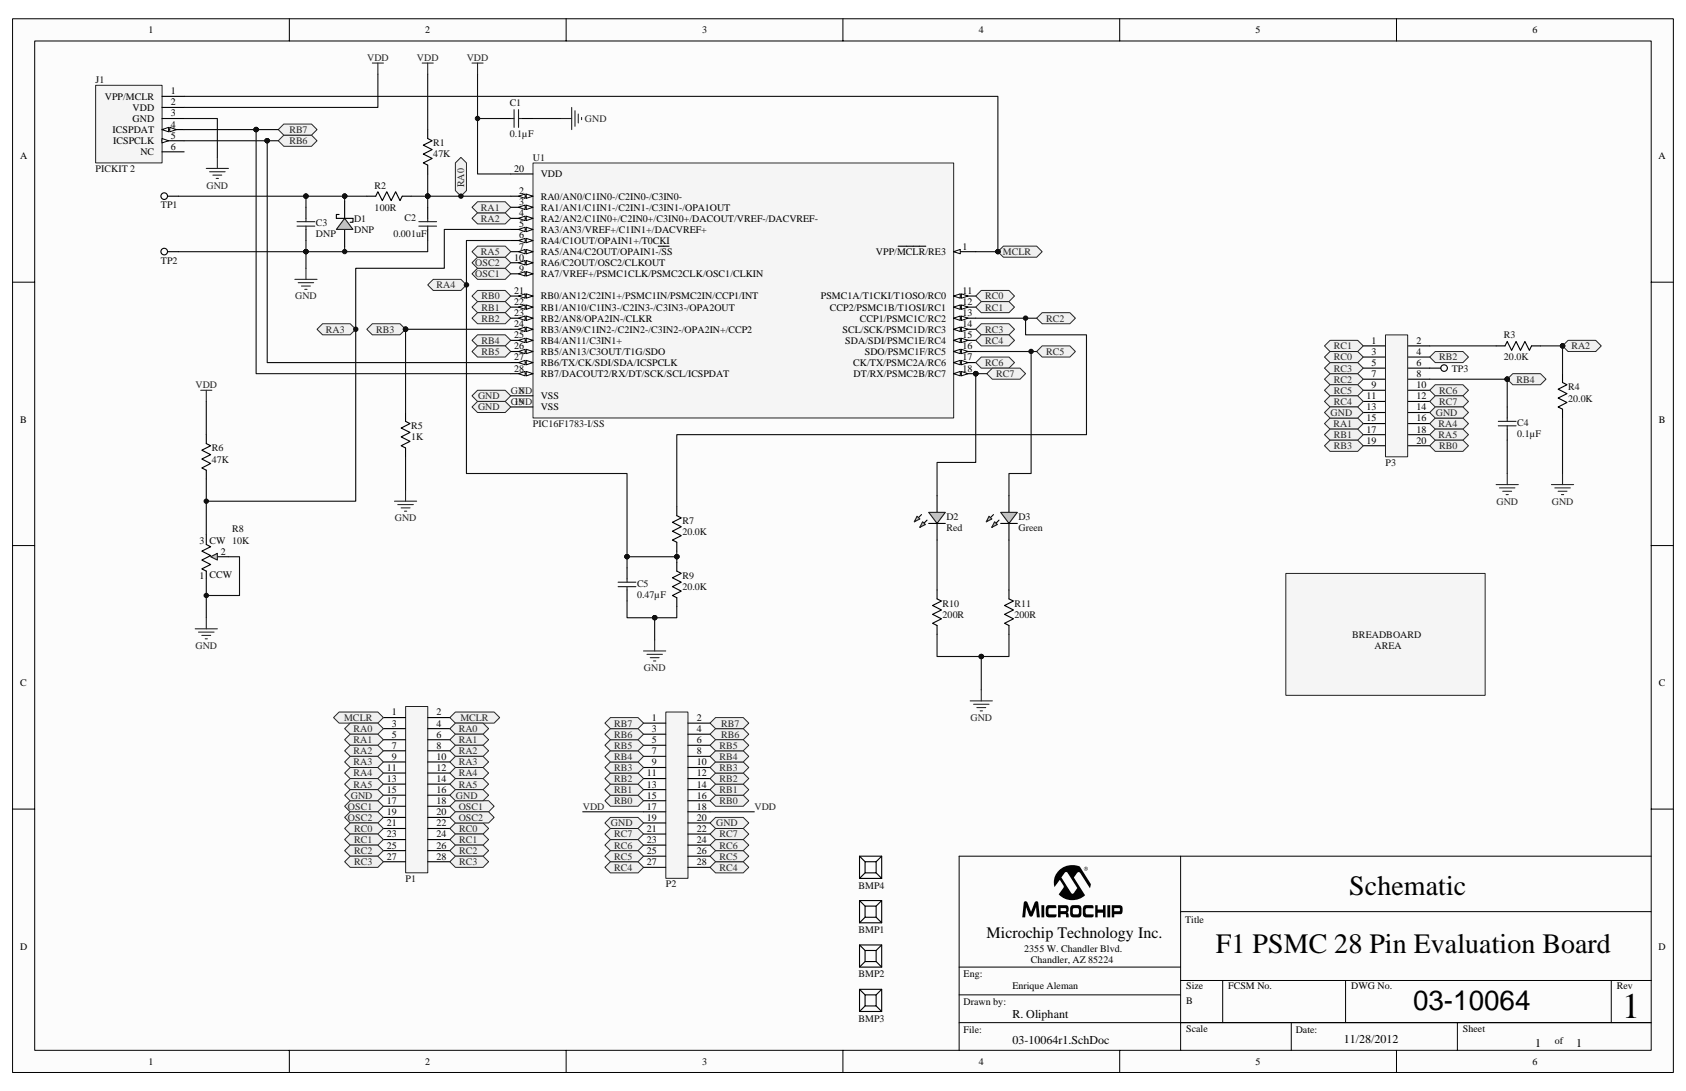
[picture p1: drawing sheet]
<svg xmlns="http://www.w3.org/2000/svg" width="432mm" height="279mm" viewBox="0 0 432 279" stroke-linecap="round" stroke-linejoin="round" font-family="sans-serif">
<path d="M3.2 4.8h425.4v269.9h-425.4z" fill="#fcfcfc"/>
<path d="M3.2 4.8h425.4v269.9h-425.4z" fill="none" stroke="#000" stroke-width=".26"/>
<path d="M8.9 10.5h414v258.5h-414z" fill="#fcfcfc"/>
<g fill="none" stroke="#000" stroke-width=".26">
<path d="M8.9 10.5h414v258.5h-414zM74.1 4.8v5.7M145 4.8v5.7M215.9 4.8v5.7M286.8 4.8v5.7M357.7 4.8v5.7M3.2 72.3h5.7M422.9 72.3h5.6M3.2 139.7h5.7M422.9 139.7h5.6M3.2 207.2h5.7M302.4 219.3v49.7"/>
<path d="M422.9 219.3h-177.3v49.7M422.9 207.2h5.6M302.4 233.5h120.5M245.6 254.8h56.8M245.6 247.7h56.8M302.4 251.1h120.5M313.1 251.1v10.8M344.6 251.1v10.8M412.7 251.1v10.8M74.1 269v5.7M145 269v5.7M215.9 269v5.7"/>
<path d="M286.8 269v5.7M330.7 261.9v7.1M357.7 269v5.7M373.3 261.9v7.1M422.9 261.9h-177.3"/>
</g>
<path d="M277.6 222.5a.5 .5 0 0 1 1 0 .5 .5 0 0 1-1 0zM284.7 231.8h2a1.36 1.36 0 0 1 .6 2.1l-.4 .2h-1.5v.8h-.7zM283.6 231.8h.7v3.1h-.7zM271.2 222.9a5 5 0 0 1 5.3-1l2.9 4.5-.3 1.1-2.5-4-.6-.1-1 1.3 2.9 4.6a4.9 4.9 0 0 1-6.8-.3l1.4-1.9-1.1-1.8-1.3 1.9a4.2 4.2 0 0 1 1.1-4.3zM280.5 231.8h.6v1.1h1.4v-1.1h.6v3.1h-.6v-1.2h-1.4v1.2h-.6zM277.5 232.1l.5-.3h1.3a.6 .6 0 0 1 .7 .1 .6 .6 0 0 1 .1 .7h-1.7a1.01 1.01 0 0 0 0 1.6h1.7v.2l-.1 .4-.3 .1h-1.4a.88 .88 0 0 1-1-1.1v-1.2zM274.4 232l.6-.2 1.6 .1 .3 .7v1.6l-.4 .7h-1.8l-.5-.3-.1-.8a2.22 2.22 0 0 1 .3-1.8zM271 231.8h2.1a1.21 1.21 0 0 1 .2 1.9 1 1 0 0 1 .4 1.2h-.7v-.7l-.2-.1h-1.2v.8h-.6zM268.2 231.9l1.8-.1 .5 .2 .1 .6h-1.7a.99 .99 0 0 0 0 1.6h1.7l-.1 .5-.6 .2a2.11 2.11 0 0 1-1.9-.2l-.2-.9a2.05 2.05 0 0 1 .4-1.9zM266.7 231.8h.7v3.1h-.7zM262.4 230.9a.54 .54 0 0 1 .8 .3l.9 2.3 .8-2.3a.49 .49 0 0 1 .6-.4 .49 .49 0 0 1 .4 .5l.4 3.6h-.7l-.3-2.6-.8 2.1-.4 .3-.5-.3-.8-2.1-.2 2.6h-.8l.4-3.7zM277.7 222.5a.43 .43 0 0 0 .8 0 .43 .43 0 0 0-.8 0zM285.4 232.6v.8h1.2l.2-.2-.1-.6zM272.8 223.4l-1 1.3 2.4 3.8 .3 .4h.3l1.1-1.5-2.5-4zM274.8 232.7v.1a1.05 1.05 0 0 0 .3 1.4h.8a.97 .97 0 0 0 0-1.6zM271.6 232.6v.7l1.4-.1-.1-.6zM277.9 222.2h.4v.6l-.2-.3-.2 .3zM278 222.3v.2l.2-.1z" fill="#000"/>
<path d="M136.5 41.8h107.7v65.2h-107.7z" fill="#f5f5f5"/>
<path d="M136.5 41.7h107.7v65.3h-107.7z" fill="none" stroke="#262626" stroke-width=".26"/>
<path d="M130.8 50.2h5.7" fill="none" stroke="#000" stroke-width=".28"/>
<g fill="#fcfcfc" stroke="#000" stroke-width=".26">
<path d="M134.8 49.7l1.7 .5-1.7 .6z"/>
<path d="M132.8 50.2l1.7-.5v1.1z"/>
</g>
<path d="M130.8 53.1h5.7" fill="none" stroke="#000" stroke-width=".28"/>
<g fill="#fcfcfc" stroke="#000" stroke-width=".26">
<path d="M134.8 52.5l1.7 .6-1.7 .6z"/>
<path d="M132.8 53.1l1.7-.6v1.2z"/>
</g>
<path d="M130.8 55.9h5.7" fill="none" stroke="#000" stroke-width=".28"/>
<g fill="#fcfcfc" stroke="#000" stroke-width=".26">
<path d="M134.8 55.4l1.7 .5-1.7 .6z"/>
<path d="M132.8 55.9l1.7-.5v1.1z"/>
</g>
<path d="M130.8 58.8h5.7" fill="none" stroke="#000" stroke-width=".28"/>
<g fill="#fcfcfc" stroke="#000" stroke-width=".26">
<path d="M134.8 58.2l1.7 .6-1.7 .5z"/>
<path d="M132.8 58.8l1.7-.6v1.1z"/>
</g>
<path d="M130.8 61.6h5.7" fill="none" stroke="#000" stroke-width=".28"/>
<g fill="#fcfcfc" stroke="#000" stroke-width=".26">
<path d="M134.8 61l1.7 .6-1.7 .6z"/>
<path d="M132.8 61.6l1.7-.6v1.2z"/>
</g>
<path d="M130.8 64.5h5.7" fill="none" stroke="#000" stroke-width=".28"/>
<g fill="#fcfcfc" stroke="#000" stroke-width=".26">
<path d="M134.8 63.9l1.7 .6-1.7 .5z"/>
<path d="M132.8 64.5l1.7-.6v1.1z"/>
</g>
<path d="M130.8 75.8h5.7M168.6 63.1h2.8" fill="none" stroke="#000" stroke-width=".28"/>
<g fill="#fcfcfc" stroke="#000" stroke-width=".26">
<path d="M134.8 75.2l1.7 .6-1.7 .6z"/>
<path d="M132.8 75.8l1.7-.6v1.2z"/>
</g>
<path d="M130.8 78.7h5.7" fill="none" stroke="#000" stroke-width=".28"/>
<g fill="#fcfcfc" stroke="#000" stroke-width=".26">
<path d="M134.8 78.1l1.7 .6-1.7 .5z"/>
<path d="M132.8 78.7l1.7-.6v1.1z"/>
</g>
<path d="M130.8 81.5h5.7" fill="none" stroke="#000" stroke-width=".28"/>
<g fill="#fcfcfc" stroke="#000" stroke-width=".26">
<path d="M134.8 80.9l1.7 .6-1.7 .6z"/>
<path d="M132.8 81.5l1.7-.6v1.2z"/>
</g>
<path d="M130.8 84.3h5.7" fill="none" stroke="#000" stroke-width=".28"/>
<g fill="#fcfcfc" stroke="#000" stroke-width=".26">
<path d="M134.8 83.8l1.7 .5-1.7 .6z"/>
<path d="M132.8 84.3l1.7-.5v1.1z"/>
</g>
<path d="M130.8 87.2h5.7" fill="none" stroke="#000" stroke-width=".28"/>
<g fill="#fcfcfc" stroke="#000" stroke-width=".26">
<path d="M134.8 86.6l1.7 .6-1.7 .5z"/>
<path d="M132.8 87.2l1.7-.6v1.1z"/>
</g>
<path d="M130.8 90h5.7" fill="none" stroke="#000" stroke-width=".28"/>
<g fill="#fcfcfc" stroke="#000" stroke-width=".26">
<path d="M134.8 89.5l1.7 .5-1.7 .6z"/>
<path d="M132.8 90l1.7-.5v1.1z"/>
</g>
<path d="M130.8 92.9h5.7" fill="none" stroke="#000" stroke-width=".28"/>
<g fill="#fcfcfc" stroke="#000" stroke-width=".26">
<path d="M134.8 92.3l1.7 .6-1.7 .5z"/>
<path d="M132.8 92.9l1.7-.6v1.1z"/>
</g>
<path d="M130.8 95.7h5.7" fill="none" stroke="#000" stroke-width=".28"/>
<g fill="#fcfcfc" stroke="#000" stroke-width=".26">
<path d="M134.8 95.1l1.7 .6-1.7 .6z"/>
<path d="M132.8 95.7l1.7-.6v1.2z"/>
</g>
<path d="M130.8 44.6h5.7M244.2 75.8h5.7M130.8 101.4h5.7M130.8 104.2h5.7" fill="none" stroke="#000" stroke-width=".28"/>
<g fill="#fcfcfc" stroke="#000" stroke-width=".26">
<path d="M244.2 75.8l1.7-.6v1.2z"/>
<path d="M246.2 75.2l1.7 .6-1.7 .6z"/>
</g>
<path d="M244.2 78.7h5.7" fill="none" stroke="#000" stroke-width=".28"/>
<g fill="#fcfcfc" stroke="#000" stroke-width=".26">
<path d="M244.2 78.7l1.7-.6v1.1z"/>
<path d="M246.2 78.1l1.7 .6-1.7 .5z"/>
</g>
<path d="M244.2 81.5h5.7" fill="none" stroke="#000" stroke-width=".28"/>
<g fill="#fcfcfc" stroke="#000" stroke-width=".26">
<path d="M244.2 81.5l1.7-.6v1.2z"/>
<path d="M246.2 80.9l1.7 .6-1.7 .6z"/>
</g>
<path d="M244.2 84.3h5.7" fill="none" stroke="#000" stroke-width=".28"/>
<g fill="#fcfcfc" stroke="#000" stroke-width=".26">
<path d="M244.2 84.3l1.7-.5v1.1z"/>
<path d="M246.2 83.8l1.7 .5-1.7 .6z"/>
</g>
<path d="M244.2 87.2h5.7" fill="none" stroke="#000" stroke-width=".28"/>
<g fill="#fcfcfc" stroke="#000" stroke-width=".26">
<path d="M244.2 87.2l1.7-.6v1.1z"/>
<path d="M246.2 86.6l1.7 .6-1.7 .5z"/>
</g>
<path d="M244.2 90h5.7" fill="none" stroke="#000" stroke-width=".28"/>
<g fill="#fcfcfc" stroke="#000" stroke-width=".26">
<path d="M244.2 90l1.7-.5v1.1z"/>
<path d="M246.2 89.5l1.7 .5-1.7 .6z"/>
</g>
<path d="M244.2 92.9h5.7" fill="none" stroke="#000" stroke-width=".28"/>
<g fill="#fcfcfc" stroke="#000" stroke-width=".26">
<path d="M244.2 92.9l1.7-.6v1.1z"/>
<path d="M246.2 92.3l1.7 .6-1.7 .5z"/>
</g>
<path d="M244.2 95.7h5.7" fill="none" stroke="#000" stroke-width=".28"/>
<g fill="#fcfcfc" stroke="#000" stroke-width=".26">
<path d="M244.2 95.7l1.7-.6v1.2z"/>
<path d="M246.2 95.1l1.7 .6-1.7 .6z"/>
</g>
<circle cx="249.9" cy="95.7" r=".56" fill="#0e0e0e" stroke="#0e0e0e" stroke-width=".26"/>
<path d="M244.2 64.5h5.7" fill="none" stroke="#000" stroke-width=".28"/>
<path d="M244.2 64.5l1.7-.6v1.1z" fill="#fcfcfc" stroke="#000" stroke-width=".26"/>
<path d="M130.8 67.3h5.7M230 63.1h7.1" fill="none" stroke="#000" stroke-width=".28"/>
<g fill="#fcfcfc" stroke="#000" stroke-width=".26">
<path d="M134.8 66.7l1.7 .6-1.7 .6z"/>
<path d="M132.8 67.3l1.7-.6v1.2z"/>
</g>
<path d="M130.8 70.1h5.7" fill="none" stroke="#000" stroke-width=".28"/>
<g fill="#fcfcfc" stroke="#000" stroke-width=".26">
<path d="M134.8 69.6l1.7 .5-1.7 .6z"/>
<path d="M132.8 70.1l1.7-.5v1.1z"/>
</g>
<circle cx="249.9" cy="95.7" r=".56" fill="#0e0e0e" stroke="#0e0e0e" stroke-width=".26"/>
<path d="M128 30.4h2.8M133.6 30.4h2.9M109.5 53.1v2.8M109.5 58.8v2.8M386 104.2v2.9M386 109.9v2.8M160.6 145.4v2.9M160.6 151.1v2.8" fill="none" stroke="#000" stroke-width=".28"/>
<g fill="none" stroke="#1c1c1c" stroke-width=".28">
<path d="M130.8 30.4h.9M131.7 28.1v4.5M132.8 30.4h.8M132.8 28.1v4.5M107.3 56.8h4.5M107.3 57.9h4.5M109.5 55.9v.9M109.5 57.9v.9M383.7 107.9h4.6M383.7 109.1h4.6M386 107.1v.8M386 109.1v.8"/>
<path d="M158.3 149.1h4.6M158.3 150.2h4.6M160.6 148.3v.8M160.6 150.2v.9"/>
</g>
<g fill="none" stroke="#262626" stroke-width=".28">
<path d="M143.6 30.4h2.8M146.4 27.5v5.7M147.3 28.4v3.9M148.1 29.2v2.3M148.9 30.1v.5M52.8 43.1h5.7M53.7 44h4M54.5 44.9h2.3M55.4 45.7h.5M55.7 40.3v2.8M75.5 71.5h5.7M76.4 72.4h3.9"/>
<path d="M77.2 73.3h2.3M78.1 74.1h.5M78.4 68.7v2.8M383.2 124.1h5.7M384 124.9h4M384.9 125.8h2.2M385.7 126.7h.6M386 121.3v2.8M397.3 124.1h5.7M398.2 124.9h4M399.1 125.8h2.2M399.9 126.7h.6"/>
<path d="M400.2 121.3v2.8"/>
</g>
<path d="M24.5 21.9h17v19.8h-17z" fill="#f5f5f5"/>
<path d="M24.5 21.8h17v19.9h-17z" fill="none" stroke="#262626" stroke-width=".26"/>
<path d="M41.5 24.7h5.7M41.5 27.5h5.7M41.5 30.4h5.7M41.5 33.2h5.7" fill="none" stroke="#000" stroke-width=".28"/>
<g fill="#fcfcfc" stroke="#000" stroke-width=".26">
<path d="M41.5 33.2l1.7-.6v1.2z"/>
<path d="M43.5 32.6l1.7 .6-1.7 .6z"/>
</g>
<path d="M41.5 36h5.7" fill="none" stroke="#000" stroke-width=".28"/>
<path d="M41.5 35.5l1.7 .5-1.7 .6z" fill="#fcfcfc" stroke="#000" stroke-width=".26"/>
<path d="M41.5 38.9h5.7M240 126.9v4.3M240 134v4.3" fill="none" stroke="#000" stroke-width=".28"/>
<path d="M237.8 131.2h4.3l-2.1 2.8z" fill="#c0c0c0" stroke="#1c1c1c" stroke-width=".28"/>
<path d="M236 131.8l-1.8 1.8M237.4 133.2l-1.8 1.8M237.8 134h4.3" fill="none" stroke="#000" stroke-width=".28"/>
<g fill="#c0c0c0" stroke="#1c1c1c" stroke-width=".28">
<path d="M236.3 133.6l.7 .7-1.4 .7z"/>
<path d="M234.9 132.2l.7 .7-1.4 .7z"/>
</g>
<path d="M258.4 126.9v4.3M258.4 134v4.3" fill="none" stroke="#000" stroke-width=".28"/>
<path d="M256.3 131.2h4.2l-2.1 2.8z" fill="#c0c0c0" stroke="#1c1c1c" stroke-width=".28"/>
<path d="M254.4 131.8l-1.8 1.8M255.9 133.2l-1.9 1.8M256.3 134h4.2" fill="none" stroke="#000" stroke-width=".28"/>
<g fill="#c0c0c0" stroke="#1c1c1c" stroke-width=".28">
<path d="M254.7 133.6l.7 .7-1.4 .7z"/>
<path d="M253.3 132.2l.7 .7-1.4 .7z"/>
</g>
<path d="M93.9 50.2h2.3l.6-1.1 1.1 2.3 1.2-2.3 1.1 2.3 1.1-2.3 1.1 2.3 .6-1.2h2.3M383.2 88.6h2.2l.6-1.1 1.1 2.2 1.2-2.2 1.1 2.2 1.1-2.2 1.2 2.2 .5-1.1h2.3M400.2 95.7v2.3l1.1 .5-2.2 1.2 2.2 1.1-2.2 1.1 2.2 1.2-2.2 1.1 1.1 .6v2.3M103.9 105.6v2.3l1.1 .6-2.3 1.1 2.3 1.1-2.3 1.2 2.3 1.1-2.3 1.2 1.2 .5v2.3M52.8 136.9v2.5l1.2 .6-2.3 1.1 2.3 1.2-2.3 1.1 2.3 1.2-2.3 1.1 1.1 .6v2M173.3 129.8v2.3l1.2 .5-2.3 1.2 2.3 1.1-2.3 1.1 2.3 1.2-2.3 1.1 1.1 .6v2.2M54.3 142.6h4.2M173.3 144v2.3l1.2 .5-2.3 1.2 2.3 1.1-2.3 1.1 2.3 1.2-2.3 1.1 1.1 .6v2.3M240 151.1v2.3l1.1 .5-2.3 1.2 2.3 1.1-2.3 1.1 2.3 1.2-2.3 1.1 1.2 .6v2.3M258.4 151.1v2.3l1.1 .5-2.2 1.2 2.2 1.1-2.2 1.1 2.2 1.2-2.2 1.1 1.1 .6v2.3" fill="none" stroke="#000" stroke-width=".28"/>
<path d="M54 142.6l1.7-.9v1.7z" fill="#c0c0c0" stroke="#1c1c1c" stroke-width=".28"/>
<path d="M109.5 33.2v2.3l1.2 .5-2.3 1.2 2.3 1.1-2.3 1.2 2.3 1.1-2.3 1.1 1.1 .6v2.3M52.8 111.3v2.3l1.2 .6-2.3 1.1 2.3 1.1-2.3 1.2 2.3 1.1-2.3 1.1 1.1 .6v2.3" fill="none" stroke="#000" stroke-width=".28"/>
<path d="M103.9 181h5.7v42.5h-5.7z" fill="#f5f5f5"/>
<path d="M103.9 180.9h5.7v42.6h-5.7z" fill="none" stroke="#262626" stroke-width=".26"/>
<g fill="none" stroke="#000" stroke-width=".28">
<path d="M98.2 183.8h5.7M98.2 186.6h5.7M98.2 189.4h5.7M98.2 192.3h5.7M98.2 195.1h5.7M98.2 198h5.7M109.5 183.8h5.7M109.5 186.6h5.7M109.5 189.4h5.7M109.5 192.3h5.7M109.5 195.1h5.7M109.5 198h5.7"/>
<path d="M98.2 200.8h5.7M98.2 203.6h5.7M98.2 206.5h5.7M98.2 209.3h5.7M98.2 212.2h5.7M98.2 215h5.7M98.2 217.8h5.7M109.5 200.8h5.7M109.5 203.6h5.7M109.5 206.5h5.7M109.5 209.3h5.7M109.5 212.2h5.7"/>
<path d="M109.5 215h5.7M109.5 217.8h5.7M98.2 220.7h5.7M109.5 220.7h5.7"/>
</g>
<path d="M170.5 182.4h5.7v42.5h-5.7z" fill="#f5f5f5"/>
<path d="M170.5 182.4h5.7v42.5h-5.7z" fill="none" stroke="#262626" stroke-width=".26"/>
<g fill="none" stroke="#000" stroke-width=".28">
<path d="M349.1 88.6h5.7M349.1 91.4h5.7M349.1 94.3h5.7M349.1 97.1h5.7M349.1 99.9h5.7M360.5 88.6h5.7M360.5 91.4h5.7M360.5 94.3h5.7M360.5 97.1h5.7M360.5 99.9h5.7M349.1 102.8h5.7M349.1 105.6h5.7"/>
<path d="M349.1 108.5h5.7M349.1 111.3h5.7M349.1 114.2h5.7M360.5 102.8h5.7M360.5 105.6h5.7M360.5 108.5h5.7M360.5 111.3h5.7M360.5 114.2h5.7M164.8 185.2h5.7M164.8 188h5.7M164.8 190.9h5.7M164.8 193.7h5.7"/>
<path d="M164.8 196.6h5.7M164.8 199.4h5.7M176.2 185.2h5.6M176.2 188h5.6M176.2 190.9h5.6M176.2 193.7h5.6M176.2 196.6h5.6M176.2 199.4h5.6M164.8 202.2h5.7M164.8 205.1h5.7M164.8 207.9h5.7M164.8 210.8h5.7"/>
<path d="M164.8 213.6h5.7M164.8 216.4h5.7M164.8 219.3h5.7M176.2 202.2h5.6M176.2 205.1h5.6M176.2 207.9h5.6M176.2 210.8h5.6M176.2 213.6h5.6M176.2 216.4h5.6M176.2 219.3h5.6M164.8 222.1h5.7M176.2 222.1h5.6"/>
</g>
<path d="M95.4 16.2h2.8M96.8 16.2v2.8M108.1 16.2h2.9M109.5 16.2v2.8M120.9 16.2h2.8M122.3 16.2v2.8M51.4 99.9h2.9M52.8 99.9v2.9" fill="none" stroke="#262626" stroke-width=".28"/>
<path d="M354.9 85.8h5.6v31.2h-5.6z" fill="#f5f5f5"/>
<path d="M354.8 85.8h5.7v31.2h-5.7z" fill="none" stroke="#262626" stroke-width=".26"/>
<path d="M255.6 64.5l1.4-1.5h8.5l1.4 1.5-1.4 1.4h-8.5z" fill-rule="evenodd" fill="#f0f0f0" stroke="#262626" stroke-width=".26"/>
<circle cx="255.6" cy="64.4" r=".56" fill="#0e0e0e" stroke="#0e0e0e" stroke-width=".26"/>
<path d="M96.8 19v8.5h-49.6M47.2 24.7h208.4v39.8h-5.7" fill="none" stroke="#0e0e0e" stroke-width=".28"/>
<g fill="#f0f0f0" stroke="#262626" stroke-width=".26">
<path d="M72.7 34.6h7.1l1.4 1.4-1.4 1.5h-7.1l-1.4-1.5z" fill-rule="evenodd"/>
<path d="M71.3 33.2l1.4-1.4h7.1l1.4 1.4-1.4 1.4h-7.1z" fill-rule="evenodd"/>
</g>
<path d="M47.2 36h24.1M47.2 33.2h24.1M65.6 33.2v62.5h65.2M68.4 36v56.9h62.4" fill="none" stroke="#0e0e0e" stroke-width=".28"/>
<g fill="#0e0e0e" stroke="#0e0e0e" stroke-width=".26">
<circle cx="65.6" cy="33.2" r=".57"/>
<circle cx="68.4" cy="36" r=".55"/>
</g>
<g fill="#f0f0f0" stroke="#262626" stroke-width=".26">
<path d="M183.3 186.6h7.1l1.4 1.4-1.4 1.4h-7.1l-1.5-1.4z" fill-rule="evenodd"/>
<path d="M181.8 185.2l1.5-1.4h7.1l1.4 1.4-1.4 1.4h-7.1z" fill-rule="evenodd"/>
<path d="M339.2 97.1l1.4-1.4h7.1l1.4 1.4-1.4 1.4h-7.1z" fill-rule="evenodd"/>
<path d="M339.2 94.3l1.4-1.4h7.1l1.4 1.4-1.4 1.4h-7.1z" fill-rule="evenodd"/>
<path d="M339.2 91.4l1.4-1.4h7.1l1.4 1.4-1.4 1.5h-7.1z" fill-rule="evenodd"/>
<path d="M340.6 87.2h7.1l1.4 1.4-1.4 1.4h-7.1l-1.4-1.4z" fill-rule="evenodd"/>
<path d="M339.2 99.9l1.4-1.4h7.1l1.4 1.4-1.4 1.5h-7.1z" fill-rule="evenodd"/>
<path d="M340.6 101.4h7.1l1.4 1.4-1.4 1.4h-7.1l-1.4-1.4z" fill-rule="evenodd"/>
<path d="M366.2 99.9l1.4-1.4h7.1l1.4 1.4-1.4 1.5h-7.1z" fill-rule="evenodd"/>
<path d="M367.6 101.4h7.1l1.4 1.4-1.4 1.4h-7.1l-1.4-1.4z" fill-rule="evenodd"/>
<path d="M339.2 108.5l1.4-1.4h7.1l1.4 1.4-1.4 1.4h-7.1z" fill-rule="evenodd"/>
<path d="M366.2 108.5l1.4-1.4h7.1l1.4 1.4-1.4 1.4h-7.1z" fill-rule="evenodd"/>
<path d="M366.2 111.3l1.4-1.4h7.1l1.4 1.4-1.4 1.4h-7.1z" fill-rule="evenodd"/>
<path d="M339.2 111.3l1.4-1.4h7.1l1.4 1.4-1.4 1.4h-7.1z" fill-rule="evenodd"/>
<path d="M340.6 112.7h7.1l1.4 1.5-1.4 1.4h-7.1l-1.4-1.4z" fill-rule="evenodd"/>
<path d="M367.6 112.7h7.1l1.4 1.5-1.4 1.4h-7.1l-1.4-1.4z" fill-rule="evenodd"/>
<path d="M366.2 91.4l1.4-1.4h7.1l1.4 1.4-1.4 1.5h-7.1z" fill-rule="evenodd"/>
</g>
<path d="M366.2 88.6h17M386 112.7v8.6M400.2 107.1v14.2" fill="none" stroke="#0e0e0e" stroke-width=".28"/>
<g fill="#f0f0f0" stroke="#262626" stroke-width=".26">
<path d="M85.4 183.8l1.4-1.4h10l1.4 1.4-1.4 1.4h-10z" fill-rule="evenodd"/>
<path d="M88.3 186.6l1.4-1.4h7.1l1.4 1.4-1.4 1.4h-7.1z" fill-rule="evenodd"/>
<path d="M89.7 188h7.1l1.4 1.4-1.4 1.5h-7.1l-1.4-1.5z" fill-rule="evenodd"/>
<path d="M88.3 192.3l1.4-1.4h7.1l1.4 1.4-1.4 1.4h-7.1z" fill-rule="evenodd"/>
<path d="M89.7 193.7h7.1l1.4 1.4-1.4 1.5h-7.1l-1.4-1.5z" fill-rule="evenodd"/>
<path d="M88.3 198l1.4-1.4h7.1l1.4 1.4-1.4 1.4h-7.1z" fill-rule="evenodd"/>
<path d="M88.3 200.8l1.4-1.4h7.1l1.4 1.4-1.4 1.4h-7.1z" fill-rule="evenodd"/>
<path d="M115.2 183.8l1.4-1.4h10l1.4 1.4-1.4 1.4h-10z" fill-rule="evenodd"/>
<path d="M115.2 186.6l1.4-1.4h7.1l1.4 1.4-1.4 1.4h-7.1z" fill-rule="evenodd"/>
<path d="M116.6 188h7.1l1.4 1.4-1.4 1.5h-7.1l-1.4-1.5z" fill-rule="evenodd"/>
<path d="M115.2 192.3l1.4-1.4h7.1l1.4 1.4-1.4 1.4h-7.1z" fill-rule="evenodd"/>
<path d="M116.6 193.7h7.1l1.4 1.4-1.4 1.5h-7.1l-1.4-1.5z" fill-rule="evenodd"/>
<path d="M115.2 198l1.4-1.4h7.1l1.4 1.4-1.4 1.4h-7.1z" fill-rule="evenodd"/>
<path d="M115.2 200.8l1.4-1.4h7.1l1.4 1.4-1.4 1.4h-7.1z" fill-rule="evenodd"/>
<path d="M88.3 206.5l1.4-1.4h7.1l1.4 1.4-1.4 1.4h-7.1z" fill-rule="evenodd"/>
<path d="M89.7 207.9h7.1l1.4 1.4-1.4 1.5h-7.1l-1.4-1.5z" fill-rule="evenodd"/>
<path d="M88.3 212.2l1.4-1.4h7.1l1.4 1.4-1.4 1.4h-7.1z" fill-rule="evenodd"/>
<path d="M89.7 213.6h7.1l1.4 1.4-1.4 1.4h-7.1l-1.4-1.4z" fill-rule="evenodd"/>
<path d="M88.3 217.8l1.4-1.4h7.1l1.4 1.4-1.4 1.5h-7.1z" fill-rule="evenodd"/>
<path d="M89.7 219.3h7.1l1.4 1.4-1.4 1.4h-7.1l-1.4-1.4z" fill-rule="evenodd"/>
<path d="M156.3 220.7h7.1l1.4 1.4-1.4 1.4h-7.1l-1.4-1.4z" fill-rule="evenodd"/>
<path d="M156.3 217.8h7.1l1.4 1.5-1.4 1.4h-7.1l-1.4-1.4z" fill-rule="evenodd"/>
<path d="M154.9 216.4l1.4-1.4h7.1l1.4 1.4-1.4 1.4h-7.1z" fill-rule="evenodd"/>
<path d="M156.3 212.2h7.1l1.4 1.4-1.4 1.4h-7.1l-1.4-1.4z" fill-rule="evenodd"/>
<path d="M156.3 203.6h7.1l1.4 1.5-1.4 1.4h-7.1l-1.4-1.4z" fill-rule="evenodd"/>
<path d="M154.9 202.2l1.4-1.4h7.1l1.4 1.4-1.4 1.4h-7.1z" fill-rule="evenodd"/>
<path d="M156.3 198h7.1l1.4 1.4-1.4 1.4h-7.1l-1.4-1.4z" fill-rule="evenodd"/>
<path d="M154.9 196.6l1.4-1.5h7.1l1.4 1.5-1.4 1.4h-7.1z" fill-rule="evenodd"/>
<path d="M156.3 192.3h7.1l1.4 1.4-1.4 1.4h-7.1l-1.4-1.4z" fill-rule="evenodd"/>
<path d="M156.3 189.4h7.1l1.4 1.5-1.4 1.4h-7.1l-1.4-1.4z" fill-rule="evenodd"/>
<path d="M156.3 186.6h7.1l1.4 1.4-1.4 1.4h-7.1l-1.4-1.4z" fill-rule="evenodd"/>
<path d="M154.9 185.2l1.4-1.4h7.1l1.4 1.4-1.4 1.4h-7.1z" fill-rule="evenodd"/>
<path d="M115.2 212.2l1.4-1.4h7.1l1.4 1.4-1.4 1.4h-7.1z" fill-rule="evenodd"/>
<path d="M116.6 213.6h7.1l1.4 1.4-1.4 1.4h-7.1l-1.4-1.4z" fill-rule="evenodd"/>
<path d="M115.2 217.8l1.4-1.4h7.1l1.4 1.4-1.4 1.5h-7.1z" fill-rule="evenodd"/>
<path d="M116.6 219.3h7.1l1.4 1.4-1.4 1.4h-7.1l-1.4-1.4z" fill-rule="evenodd"/>
<path d="M115.2 206.5l1.4-1.4h8.5l1.5 1.4-1.5 1.4h-8.5z" fill-rule="evenodd"/>
<path d="M116.6 207.9h8.5l1.5 1.4-1.5 1.5h-8.5l-1.4-1.5z" fill-rule="evenodd"/>
<path d="M183.3 220.7h7.1l1.4 1.4-1.4 1.4h-7.1l-1.5-1.4z" fill-rule="evenodd"/>
<path d="M183.3 217.8h7.1l1.4 1.5-1.4 1.4h-7.1l-1.5-1.4z" fill-rule="evenodd"/>
<path d="M181.8 216.4l1.5-1.4h7.1l1.4 1.4-1.4 1.4h-7.1z" fill-rule="evenodd"/>
<path d="M183.3 212.2h7.1l1.4 1.4-1.4 1.4h-7.1l-1.5-1.4z" fill-rule="evenodd"/>
<path d="M183.3 203.6h7.1l1.4 1.5-1.4 1.4h-7.1l-1.5-1.4z" fill-rule="evenodd"/>
<path d="M181.8 202.2l1.5-1.4h7.1l1.4 1.4-1.4 1.4h-7.1z" fill-rule="evenodd"/>
<path d="M183.3 198h7.1l1.4 1.4-1.4 1.4h-7.1l-1.5-1.4z" fill-rule="evenodd"/>
<path d="M181.8 196.6l1.5-1.5h7.1l1.4 1.5-1.4 1.4h-7.1z" fill-rule="evenodd"/>
<path d="M183.3 192.3h7.1l1.4 1.4-1.4 1.4h-7.1l-1.5-1.4z" fill-rule="evenodd"/>
<path d="M183.3 189.4h7.1l1.4 1.5-1.4 1.4h-7.1l-1.5-1.4z" fill-rule="evenodd"/>
</g>
<path d="M78.4 53.1v2.8M78.4 58.8v2.8" fill="none" stroke="#000" stroke-width=".28"/>
<path d="M76.1 56.8h4.5M76.1 57.9h4.5M78.4 55.9v.9M78.4 57.9v.9" fill="none" stroke="#1c1c1c" stroke-width=".28"/>
<circle cx="42.1" cy="50.2" r=".85" fill="#fefefe" stroke="#000" stroke-width=".28"/>
<path d="M42.9 50.2h2.8" fill="none" stroke="#000" stroke-width=".28"/>
<circle cx="42.1" cy="64.4" r=".85" fill="#fefefe" stroke="#000" stroke-width=".28"/>
<path d="M42.9 64.5h2.8" fill="none" stroke="#000" stroke-width=".28"/>
<path d="M401.6 87.2h7.1l1.4 1.4-1.4 1.4h-7.1l-1.4-1.4z" fill-rule="evenodd" fill="#f0f0f0" stroke="#262626" stroke-width=".26"/>
<circle cx="400.2" cy="88.6" r=".56" fill="#0e0e0e" stroke="#0e0e0e" stroke-width=".26"/>
<path d="M386 97.1l1.4-1.4h7.1l1.4 1.4-1.4 1.4h-7.1z" fill-rule="evenodd" fill="#f0f0f0" stroke="#262626" stroke-width=".26"/>
<circle cx="386" cy="97.1" r=".56" fill="#0e0e0e" stroke="#0e0e0e" stroke-width=".26"/>
<g fill="#f0f0f0" stroke="#262626" stroke-width=".26">
<path d="M120.9 55.9l1.4-1.4h7.1l1.4 1.4-1.4 1.4h-7.1z" fill-rule="evenodd"/>
<path d="M122.3 74.4h7.1l1.4 1.4-1.4 1.4h-7.1l-1.4-1.4z" fill-rule="evenodd"/>
<path d="M120.9 78.7l1.4-1.5h7.1l1.4 1.5-1.4 1.4h-7.1z" fill-rule="evenodd"/>
<path d="M120.9 81.5l1.4-1.4h7.1l1.4 1.4-1.4 1.4h-7.1z" fill-rule="evenodd"/>
<path d="M118 40.3l1.5 1.4v7.1l-1.5 1.4-1.4-1.4v-7.1z" fill-rule="evenodd"/>
</g>
<circle cx="118.1" cy="50.2" r=".56" fill="#0e0e0e" stroke="#0e0e0e" stroke-width=".26"/>
<g fill="#f0f0f0" stroke="#262626" stroke-width=".26">
<path d="M120.9 53.1l1.4-1.4h7.1l1.4 1.4-1.4 1.4h-7.1z" fill-rule="evenodd"/>
<path d="M120.9 70.1l1.4-1.4h7.1l1.4 1.4-1.4 1.4h-7.1z" fill-rule="evenodd"/>
<path d="M120.9 67.3l1.4-1.4h7.1l1.4 1.4-1.4 1.4h-7.1z" fill-rule="evenodd"/>
<path d="M251.3 74.4h7.1l1.4 1.4-1.4 1.4h-7.1l-1.4-1.4z" fill-rule="evenodd"/>
<path d="M249.9 78.7l1.4-1.5h7.1l1.4 1.5-1.4 1.4h-7.1z" fill-rule="evenodd"/>
<path d="M265.5 81.5l1.4-1.4h7.1l1.4 1.4-1.4 1.4h-7.1z" fill-rule="evenodd"/>
<path d="M251.3 82.9h7.1l1.4 1.4-1.4 1.4h-7.1l-1.4-1.4z" fill-rule="evenodd"/>
<path d="M249.9 87.2l1.4-1.5h7.1l1.4 1.5-1.4 1.4h-7.1z" fill-rule="evenodd"/>
<path d="M122.3 99.9h7.1l1.4 1.5-1.4 1.4h-7.1l-1.4-1.4z" fill-rule="evenodd"/>
<path d="M120.9 104.2l1.4-1.4h7.1l1.4 1.4-1.4 1.4h-7.1z" fill-rule="evenodd"/>
</g>
<path d="M249.9 81.5h15.6" fill="none" stroke="#0e0e0e" stroke-width=".28"/>
<path d="M249.9 92.9l1.4-1.5h7.1l1.4 1.5-1.4 1.4h-7.1z" fill-rule="evenodd" fill="#f0f0f0" stroke="#262626" stroke-width=".26"/>
<path d="M109.5 19v14.2M122.3 19v25.6h8.5M47.2 30.4h8.5v9.9M122.3 30.4h5.7M136.5 30.4h7.1M45.7 50.2h32.7M105.3 50.2h25.5M109.5 44.6v8.5M78.4 61.6v7.1M88.3 63v1.5M109.5 61.6v2.9h-63.8" fill="none" stroke="#0e0e0e" stroke-width=".28"/>
<g fill="#0e0e0e" stroke="#0e0e0e" stroke-width=".26">
<circle cx="88.3" cy="64.4" r=".56"/>
<circle cx="78.4" cy="64.4" r=".55"/>
<circle cx="78.4" cy="50.2" r=".55"/>
<circle cx="109.5" cy="50.2" r=".56"/>
<circle cx="122.3" cy="30.3" r=".57"/>
</g>
<path d="M88.3 51.7v4.2M88.3 58.8v4.2" fill="none" stroke="#000" stroke-width=".28"/>
<path d="M88.3 55.9l2.1 2.9h-4.3z" fill="#c0c0c0" stroke="#1c1c1c" stroke-width=".28"/>
<path d="M86.8 54.9h-.7v1h4.3v1h-.7" fill="none" stroke="#000" stroke-width=".28"/>
<path d="M93.9 50.2h-5.6v1.5M240 138.3v12.8M240 162.5v5.6h11.3M251.3 168.1v8.6M258.4 162.5v5.6h-7.1" fill="none" stroke="#0e0e0e" stroke-width=".28"/>
<g fill="#0e0e0e" stroke="#0e0e0e" stroke-width=".26">
<circle cx="88.3" cy="50.2" r=".56"/>
<circle cx="251.3" cy="168.1" r=".56"/>
</g>
<g fill="#f0f0f0" stroke="#262626" stroke-width=".26">
<path d="M252.7 95.7l1.4-1.4h7.1l1.5 1.4-1.5 1.4h-7.1z" fill-rule="evenodd"/>
<path d="M266.9 88.6h7.1l1.4 1.4-1.4 1.4h-7.1l-1.4-1.4z" fill-rule="evenodd"/>
</g>
<path d="M52.8 158.2v2.8M50 161h5.7M50.8 161.9h4M51.7 162.7h2.3M52.6 163.6h.5M164.8 166.7h5.7M165.7 167.6h4M166.5 168.4h2.3M167.4 169.3h.6M167.7 163.9v2.8" fill="none" stroke="#262626" stroke-width=".28"/>
<path d="M130.8 61.6h-11.3v59.7h41.1v21.3M262.7 81.5v4.2h15.6v25.6h-105v18.5M52.8 102.8v8.5M52.8 122.7v14.2M52.8 148.3v9.9M58.5 142.6h2.8v9.9h-8.5M160.6 142.6h12.7M160.6 153.9v4.3h7.1M160.6 142.6v2.8M173.3 141.1v2.9" fill="none" stroke="#0e0e0e" stroke-width=".28"/>
<g fill="#0e0e0e" stroke="#0e0e0e" stroke-width=".26">
<circle cx="52.8" cy="152.5" r=".57"/>
<circle cx="167.7" cy="158.2" r=".56"/>
<circle cx="173.3" cy="142.6" r=".56"/>
<circle cx="160.6" cy="142.6" r=".56"/>
<circle cx="262.7" cy="81.5" r=".56"/>
</g>
<path d="M109.5 73l1.5-1.5h7l1.5 1.5-1.5 1.4h-7z" fill-rule="evenodd" fill="#f0f0f0" stroke="#262626" stroke-width=".26"/>
<g fill="#0e0e0e" stroke="#0e0e0e" stroke-width=".26">
<circle cx="119.5" cy="73" r=".57"/>
<circle cx="52.8" cy="128.4" r=".56"/>
</g>
<path d="M130.8 58.8h-17v9.9h-22.7v59.7h-38.3" fill="none" stroke="#0e0e0e" stroke-width=".28"/>
<path d="M81.2 84.3l1.4-1.4h7.1l1.4 1.4-1.4 1.4h-7.1z" fill-rule="evenodd" fill="#f0f0f0" stroke="#262626" stroke-width=".26"/>
<circle cx="91.1" cy="84.3" r=".56" fill="#0e0e0e" stroke="#0e0e0e" stroke-width=".26"/>
<path d="M101 128.4h5.7M101.9 129.2h4M102.7 130.1h2.3M103.6 130.9h.6M103.9 125.5v2.9" fill="none" stroke="#262626" stroke-width=".28"/>
<path d="M103.9 117v8.5" fill="none" stroke="#0e0e0e" stroke-width=".28"/>
<path d="M93.9 84.3l1.5-1.4h7l1.5 1.4-1.5 1.4h-7z" fill-rule="evenodd" fill="#f0f0f0" stroke="#262626" stroke-width=".26"/>
<circle cx="103.9" cy="84.3" r=".57" fill="#0e0e0e" stroke="#0e0e0e" stroke-width=".26"/>
<g fill="#f0f0f0" stroke="#262626" stroke-width=".26">
<path d="M120.9 87.2l1.4-1.5h7.1l1.4 1.5-1.4 1.4h-7.1z" fill-rule="evenodd"/>
<path d="M122.3 88.6h7.1l1.4 1.4-1.4 1.4h-7.1l-1.4-1.4z" fill-rule="evenodd"/>
</g>
<circle cx="369.9" cy="94.3" r=".84" fill="#fefefe" stroke="#000" stroke-width=".28"/>
<path d="M366.2 94.3h2.8" fill="none" stroke="#000" stroke-width=".28"/>
<path d="M329.3 146.9h51.1v31.2h-51.1z" fill="#f5f5f5"/>
<path d="M329.3 146.9h51.1v31.2h-51.1z" fill="none" stroke="#262626" stroke-width=".26"/>
<path d="M88.3 50.2h-9.9v2.9M130.8 84.3h-26.9v21.3M249.9 95.7h2.8M249.9 90h15.6M366.2 97.1h19.8v7.1M394.5 88.6h5.7v7.1M173.3 155.4v2.8h-5.6v5.7" fill="none" stroke="#0e0e0e" stroke-width=".28"/>
<g fill="#0e0e0e" stroke="#0e0e0e" stroke-width=".26">
<circle cx="400.2" cy="88.6" r=".56"/>
<circle cx="386" cy="97.1" r=".56"/>
<circle cx="78.4" cy="50.2" r=".55"/>
<circle cx="88.3" cy="50.2" r=".56"/>
<circle cx="249.9" cy="95.7" r=".56"/>
<circle cx="167.7" cy="158.2" r=".56"/>
<circle cx="103.9" cy="84.3" r=".57"/>
</g>
<path d="M120.9 64.5l1.4-1.5h7.1l1.4 1.5-1.4 1.4h-7.1z" fill-rule="evenodd" fill="#f0f0f0" stroke="#262626" stroke-width=".26"/>
<path d="M248.5 179.5h5.6M251.3 176.7v2.8M249.3 180.4h4M250.2 181.2h2.3M251 182.1h.6" fill="none" stroke="#262626" stroke-width=".28"/>
<path d="M249.9 95.7v22.7h-9.9v8.5M264.1 90v31.3h-5.7v5.6M258.4 138.3v12.8" fill="none" stroke="#0e0e0e" stroke-width=".28"/>
<g fill="#0e0e0e" stroke="#0e0e0e" stroke-width=".26">
<circle cx="249.9" cy="95.7" r=".56"/>
<circle cx="264.1" cy="90" r=".56"/>
</g>
<g fill="#f0f0f0" stroke="#262626" stroke-width=".26">
<path d="M181.8 210.8l1.5-1.5h7.1l1.4 1.5-1.4 1.4h-7.1z" fill-rule="evenodd"/>
<path d="M154.9 210.8l1.4-1.5h7.1l1.4 1.5-1.4 1.4h-7.1z" fill-rule="evenodd"/>
<path d="M116.6 202.2h7.1l1.4 1.4-1.4 1.5h-7.1l-1.4-1.5z" fill-rule="evenodd"/>
<path d="M89.7 202.2h7.1l1.4 1.4-1.4 1.5h-7.1l-1.4-1.5z" fill-rule="evenodd"/>
<path d="M339.2 105.6l1.4-1.4h7.1l1.4 1.4-1.4 1.5h-7.1z" fill-rule="evenodd"/>
<path d="M366.2 105.6l1.4-1.4h7.1l1.4 1.4-1.4 1.5h-7.1z" fill-rule="evenodd"/>
</g>
<path d="M149.2 207.9h15.6M181.8 207.9h11.4" fill="none" stroke="#0e0e0e" stroke-width=".28"/>
<g fill="none" stroke="#000" stroke-width=".28">
<path d="M220.1 219.3h5.7v5.7h-5.7zM220.1 219.3l1.5 1.4M225.8 219.3l-1.4 1.4M220.1 230.6h5.7v5.7h-5.7zM220.1 230.6l1.5 1.5M221.6 232.1h2.8v2.8h-2.8zM221.6 220.7h2.8v2.8h-2.8zM221.6 234.9l-1.5 1.4M221.6 223.5l-1.5 1.5M224.4 234.9l1.4 1.4M224.4 223.5l1.4 1.5M225.8 230.6l-1.4 1.5"/>
<path d="M220.1 242h5.7v5.7h-5.7zM220.1 253.4h5.7v5.6h-5.7zM220.1 242l1.5 1.4M220.1 253.4l1.5 1.4M221.6 243.4h2.8v2.9h-2.8zM221.6 254.8h2.8v2.8h-2.8zM221.6 246.3l-1.5 1.4M221.6 257.6l-1.5 1.4M224.4 246.3l1.4 1.4M224.4 257.6l1.4 1.4M225.8 242l-1.4 1.4M225.8 253.4l-1.4 1.4"/>
</g>
<text font-size="9.2" x="415.5" y="260.8">1</text>
<g font-size="7.2">
<text x="345.6" y="229.1">Schematic</text>
<text x="311.4" y="244.2">F1 PSMC 28 Pin Evaluation Board</text>
</g>
<text font-size="7.1" x="361.9" y="258.7">03-10064</text>
<text font-size="4.1" x="252.7" y="240.3">Microchip Technology Inc.</text>
<g font-size="3.1">
<text x="259.3" y="260.7">R. Oliphant</text>
<text x="259.3" y="267.5">03-10064r1.SchDoc</text>
<text x="344.1" y="267.2">11/28/2012</text>
<text x="393.2" y="268.1">1</text>
<text x="403.7" y="268.1">1</text>
</g>
<g font-size="2.6">
<text x="38" y="8.5">1</text>
<text x="108.9" y="8.5">2</text>
<text x="179.8" y="8.5">3</text>
<text x="250.7" y="8.5">4</text>
<text x="321.6" y="8.5">5</text>
<text x="392.5" y="8.5">6</text>
<text x="26.8" y="25.5">VPP/MCLR</text>
<text x="34" y="28.4">VDD</text>
<text x="43.8" y="27">2</text>
<text x="43.8" y="29.8">3</text>
<text x="43.8" y="24.1">1</text>
<text x="28.9" y="34.1">ICSPDAT</text>
<text x="34" y="31.2">GND</text>
<text x="43.8" y="32.7">4</text>
<text x="43.8" y="35.5">5</text>
<text x="5.1" y="40.8">A</text>
<text x="29" y="36.9">ICSPCLK</text>
<text x="36" y="39.8">NC</text>
<text x="43.8" y="38.3">6</text>
<text x="424.8" y="40.8">A</text>
<text x="131.7" y="44">20</text>
<text x="138.5" y="45.4">VDD</text>
<text x="132.9" y="49.7">2</text>
<text x="132.9" y="52.5">3</text>
<text x="138.5" y="51.1">RA0/AN0/C1IN0-/C2IN0-/C3IN0-</text>
<text x="138.5" y="54">RA1/AN1/C1IN1-/C2IN1-/C3IN1-/OPA1OUT</text>
<text x="132.9" y="55.4">4</text>
<text x="132.9" y="58.2">5</text>
<text x="138.5" y="56.8">RA2/AN2/C1IN0+/C2IN0+/C3IN0+/DACOUT/VREF-/DACVREF-</text>
<text x="138.5" y="59.6">RA3/AN3/VREF+/C1IN1+/DACVREF+</text>
<text x="132.9" y="61.1">6</text>
<text x="132.9" y="63.9">7</text>
<text x="138.5" y="62.5">RA4/C1OUT/OPAIN1+/T0CKI</text>
<text x="138.5" y="65.3">RA5/AN4/C2OUT/OPAIN1-/SS</text>
<text x="224.3" y="65.3">VPP/MCLR/RE3</text>
<text x="246.5" y="63.9">1</text>
<text x="131.7" y="66.7">10</text>
<text x="132.9" y="69.6">9</text>
<text x="138.5" y="68.2">RA6/C2OUT/OSC2/CLKOUT</text>
<text x="138.5" y="71">RA7/VREF+/PSMC1CLK/PSMC2CLK/OSC1/CLKIN</text>
<text x="131.7" y="75.3">21</text>
<text x="138.5" y="76.7">RB0/AN12/C2IN1+/PSMC1IN/PSMC2IN/CCP1/INT</text>
<text x="210.2" y="76.7">PSMC1A/T1CKI/T1OSO/RC0</text>
<text x="246.5" y="75.3">11</text>
<text x="131.7" y="78.1">22</text>
<text x="131.7" y="80.9">23</text>
<text x="131.7" y="83.8">24</text>
<text x="138.5" y="79.5">RB1/AN10/C1IN3-/C2IN3-/C3IN3-/OPA2OUT</text>
<text x="138.5" y="82.4">RB2/AN8/OPA2IN-/CLKR</text>
<text x="212.5" y="79.5">CCP2/PSMC1B/T1OSI/RC1</text>
<text x="220.2" y="82.4">CCP1/PSMC1C/RC2</text>
<text x="246.5" y="78.1">12</text>
<text x="246.5" y="80.9">13</text>
<text x="246.5" y="83.8">14</text>
<text x="131.7" y="86.6">25</text>
<text x="131.7" y="89.5">26</text>
<text x="138.5" y="85.2">RB3/AN9/C1IN2-/C2IN2-/C3IN2-/OPA2IN+/CCP2</text>
<text x="138.5" y="88.1">RB4/AN11/C3IN1+</text>
<text x="215.8" y="85.2">SCL/SCK/PSMC1D/RC3</text>
<text x="216.5" y="88.1">SDA/SDI/PSMC1E/RC4</text>
<text x="246.5" y="86.6">15</text>
<text x="246.5" y="89.5">16</text>
<text x="351.3" y="88.1">1</text>
<text x="362.8" y="88.1">2</text>
<text x="131.7" y="92.3">27</text>
<text x="131.7" y="95.1">28</text>
<text x="138.5" y="90.9">RB5/AN13/C3OUT/T1G/SDO</text>
<text x="138.5" y="93.7">RB6/TX/CK/SDI/SDA/ICSPCLK</text>
<text x="218.5" y="93.7">CK/TX/PSMC2A/RC6</text>
<text x="221.5" y="90.9">SDO/PSMC1F/RC5</text>
<text x="246.5" y="92.3">17</text>
<text x="246.5" y="95.1">18</text>
<text x="351.3" y="90.9">3</text>
<text x="351.3" y="93.7">5</text>
<text x="362.8" y="90.9">4</text>
<text x="362.8" y="93.7">6</text>
<text x="132.9" y="100.8">8</text>
<text x="138.5" y="96.6">RB7/DACOUT2/RX/DT/SCK/SCL/ICSPDAT</text>
<text x="218.6" y="96.6">DT/RX/PSMC2B/RC7</text>
<text x="351.3" y="96.6">7</text>
<text x="351.3" y="99.4">9</text>
<text x="362.8" y="96.6">8</text>
<text x="362.8" y="99.4">10</text>
<text x="131.7" y="103.7">19</text>
<text x="138.5" y="102.3">VSS</text>
<text x="138.5" y="105.1">VSS</text>
<text x="350" y="102.3">11</text>
<text x="350" y="105.1">13</text>
<text x="350" y="107.9">15</text>
<text x="362.8" y="102.3">12</text>
<text x="362.8" y="105.1">14</text>
<text x="362.8" y="107.9">16</text>
<text x="5.2" y="108.3">B</text>
<text x="350" y="110.8">17</text>
<text x="350" y="113.6">19</text>
<text x="362.8" y="110.8">18</text>
<text x="362.8" y="113.6">20</text>
<text x="424.9" y="108.3">B</text>
<text x="51.1" y="139.2">3 CW 10K</text>
<text x="56.5" y="142">2</text>
<text x="51.1" y="148.3">1 CCW</text>
<text x="5.2" y="175.8">C</text>
<text x="424.9" y="175.8">C</text>
<text x="100.3" y="183.2">1</text>
<text x="111.8" y="183.2">2</text>
<text x="167" y="184.6">1</text>
<text x="178.5" y="184.6">2</text>
<text x="100.3" y="186.1">3</text>
<text x="100.3" y="188.9">5</text>
<text x="100.3" y="191.7">7</text>
<text x="111.8" y="186.1">4</text>
<text x="111.8" y="188.9">6</text>
<text x="111.8" y="191.7">8</text>
<text x="167" y="187.5">3</text>
<text x="167" y="190.3">5</text>
<text x="178.5" y="187.5">4</text>
<text x="178.5" y="190.3">6</text>
<text x="99.1" y="197.4">11</text>
<text x="100.3" y="194.6">9</text>
<text x="111.8" y="194.6">10</text>
<text x="111.8" y="197.4">12</text>
<text x="167" y="193.2">7</text>
<text x="167" y="196">9</text>
<text x="178.5" y="193.2">8</text>
<text x="178.5" y="196">10</text>
<text x="99.1" y="200.3">13</text>
<text x="99.1" y="203.1">15</text>
<text x="111.8" y="200.3">14</text>
<text x="111.8" y="203.1">16</text>
<text x="165.7" y="198.8">11</text>
<text x="165.7" y="201.7">13</text>
<text x="178.5" y="198.8">12</text>
<text x="178.5" y="201.7">14</text>
<text x="99.1" y="206">17</text>
<text x="99.1" y="208.8">19</text>
<text x="111.8" y="206">18</text>
<text x="111.8" y="208.8">20</text>
<text x="165.7" y="204.5">15</text>
<text x="165.7" y="207.4">17</text>
<text x="178.5" y="204.5">16</text>
<text x="178.5" y="207.4">18</text>
<text x="99.1" y="211.6">21</text>
<text x="99.1" y="214.5">23</text>
<text x="111.8" y="211.6">22</text>
<text x="111.8" y="214.5">24</text>
<text x="165.7" y="210.2">19</text>
<text x="165.7" y="213">21</text>
<text x="165.7" y="215.9">23</text>
<text x="178.5" y="210.2">20</text>
<text x="178.5" y="213">22</text>
<text x="178.5" y="215.9">24</text>
<text x="99.1" y="217.3">25</text>
<text x="99.1" y="220.2">27</text>
<text x="111.8" y="217.3">26</text>
<text x="111.8" y="220.2">28</text>
<text x="165.7" y="218.7">25</text>
<text x="165.7" y="221.6">27</text>
<text x="178.5" y="218.7">26</text>
<text x="178.5" y="221.6">28</text>
<text x="303.5" y="236.3">Title</text>
<text x="5.1" y="243.2">D</text>
<text x="262.3" y="243.7">2355 W. Chandler Blvd.</text>
<text x="424.8" y="243.2">D</text>
<text x="246.8" y="250.3">Eng:</text>
<text x="264" y="246.6">Chandler, AZ 85224</text>
<text x="246.8" y="257.4">Drawn by:</text>
<text x="259.3" y="253.4">Enrique Aleman</text>
<text x="303.8" y="253.4">Size</text>
<text x="303.8" y="257.1">B</text>
<text x="314.5" y="253.4">FCSM No.</text>
<text x="346" y="253.4">DWG No.</text>
<text x="414.1" y="253.4">Rev</text>
<text x="246.8" y="264.5">File:</text>
<text x="303.8" y="264.2">Scale</text>
<text x="331.9" y="264.5">Date:</text>
<text x="374.7" y="264.2">Sheet</text>
<text x="398.2" y="267.3">of</text>
<text x="38" y="272.7">1</text>
<text x="108.9" y="272.7">2</text>
<text x="179.8" y="272.7">3</text>
<text x="250.7" y="272.7">4</text>
<text x="321.6" y="272.7">5</text>
<text x="392.5" y="272.7">6</text>
</g>
<g font-size="2.6" fill="#262626">
<text x="94" y="15.6">VDD</text>
<text x="106.8" y="15.6">VDD</text>
<text x="119.5" y="15.6">VDD</text>
<text x="74.1" y="34.1">RB7</text>
<text x="149.8" y="31.2">GND</text>
<text x="74.1" y="36.9">RB6</text>
<text x="118.9" y="48" transform="rotate(-90 118.9 48)">RA0</text>
<text x="52.9" y="48.3">GND</text>
<text x="123.1" y="54">RA1</text>
<text x="123.1" y="56.8">RA2</text>
<text x="123.1" y="65.3">RA5</text>
<text x="256.8" y="65.3">MCLR</text>
<text x="121.7" y="71">OSC1</text>
<text x="121.7" y="68.2">OSC2</text>
<text x="75.6" y="76.7">GND</text>
<text x="111.8" y="73.9">RA4</text>
<text x="123.3" y="76.7">RB0</text>
<text x="252.3" y="76.7">RC0</text>
<text x="123.3" y="79.5">RB1</text>
<text x="123.3" y="82.4">RB2</text>
<text x="252.3" y="79.5">RC1</text>
<text x="267.9" y="82.4">RC2</text>
<text x="83.4" y="85.2">RA3</text>
<text x="96.4" y="85.2">RB3</text>
<text x="123.3" y="88.1">RB4</text>
<text x="252.3" y="85.2">RC3</text>
<text x="252.3" y="88.1">RC4</text>
<text x="341.6" y="89.5">RC1</text>
<text x="402.4" y="89.5">RA2</text>
<text x="123.3" y="90.9">RB5</text>
<text x="252.3" y="93.7">RC6</text>
<text x="267.9" y="90.9">RC5</text>
<text x="341.6" y="95.1">RC3</text>
<text x="341.6" y="92.3">RC0</text>
<text x="368.6" y="92.3">RB2</text>
<text x="50.1" y="99.4">VDD</text>
<text x="130.8" y="100.8">GND</text>
<text x="255.1" y="96.6">RC7</text>
<text x="341.6" y="98">RC2</text>
<text x="341.6" y="100.8">RC5</text>
<text x="368.6" y="100.8">RC6</text>
<text x="388.4" y="98">RB4</text>
<text x="122.4" y="102.3">GND</text>
<text x="122.4" y="105.1">GND</text>
<text x="130.8" y="103.7">GND</text>
<text x="340.8" y="106.5">GND</text>
<text x="341.6" y="103.7">RC4</text>
<text x="367.7" y="106.5">GND</text>
<text x="368.6" y="103.7">RC7</text>
<text x="341.5" y="109.3">RA1</text>
<text x="341.6" y="112.2">RB1</text>
<text x="368.4" y="109.3">RA4</text>
<text x="368.4" y="112.2">RA5</text>
<text x="341.6" y="115">RB3</text>
<text x="368.6" y="115">RB0</text>
<text x="383.2" y="129.2">GND</text>
<text x="397.4" y="129.2">GND</text>
<text x="101.1" y="133.5">GND</text>
<text x="50.1" y="166.2">GND</text>
<text x="164.9" y="171.9">GND</text>
<text x="88.1" y="184.6">MCLR</text>
<text x="117.9" y="184.6">MCLR</text>
<text x="248.6" y="184.6">GND</text>
<text x="90.5" y="187.5">RA0</text>
<text x="90.5" y="190.3">RA1</text>
<text x="117.5" y="187.5">RA0</text>
<text x="117.5" y="190.3">RA1</text>
<text x="157.3" y="191.7">RB5</text>
<text x="157.3" y="188.9">RB6</text>
<text x="157.3" y="186.1">RB7</text>
<text x="184.3" y="191.7">RB5</text>
<text x="184.7" y="188.9">RB6</text>
<text x="184.7" y="186.1">RB7</text>
<text x="90.5" y="193.2">RA2</text>
<text x="90.5" y="196">RA3</text>
<text x="117.5" y="193.2">RA2</text>
<text x="117.5" y="196">RA3</text>
<text x="157.3" y="197.4">RB3</text>
<text x="157.3" y="194.6">RB4</text>
<text x="184.3" y="197.4">RB3</text>
<text x="184.3" y="194.6">RB4</text>
<text x="90.5" y="198.8">RA4</text>
<text x="90.5" y="201.7">RA5</text>
<text x="117.5" y="198.8">RA4</text>
<text x="117.5" y="201.7">RA5</text>
<text x="157.3" y="203.1">RB1</text>
<text x="157.3" y="200.3">RB2</text>
<text x="184.3" y="203.1">RB1</text>
<text x="184.3" y="200.3">RB2</text>
<text x="89.1" y="207.4">OSC1</text>
<text x="89.8" y="204.5">GND</text>
<text x="116.8" y="204.5">GND</text>
<text x="117.5" y="207.4">OSC1</text>
<text x="149.2" y="207.4">VDD</text>
<text x="157.3" y="206">RB0</text>
<text x="184.3" y="206">RB0</text>
<text x="193.2" y="207.4">VDD</text>
<text x="89.1" y="210.2">OSC2</text>
<text x="90.7" y="213">RC0</text>
<text x="90.7" y="215.9">RC1</text>
<text x="117.5" y="210.2">OSC2</text>
<text x="117.6" y="213">RC0</text>
<text x="117.6" y="215.9">RC1</text>
<text x="156.5" y="211.6">GND</text>
<text x="157.3" y="214.5">RC7</text>
<text x="183.4" y="211.6">GND</text>
<text x="184.3" y="214.5">RC7</text>
<text x="90.7" y="218.7">RC2</text>
<text x="90.7" y="221.6">RC3</text>
<text x="117.6" y="218.7">RC2</text>
<text x="117.6" y="221.6">RC3</text>
<text x="157.3" y="220.2">RC5</text>
<text x="157.3" y="217.3">RC6</text>
<text x="184.3" y="220.2">RC5</text>
<text x="184.3" y="217.3">RC6</text>
<text x="157.3" y="223">RC4</text>
<text x="184.3" y="223">RC4</text>
</g>
<g font-size="2.6" fill="#0e0e0e">
<text x="24.5" y="21.3">J1</text>
<text x="130.5" y="27.3">C1</text>
<text x="130.5" y="35.2">0.1µF</text>
<text x="111" y="40.3">47K</text>
<text x="111" y="37.5">R1</text>
<text x="136.5" y="41.2">U1</text>
<text x="24.5" y="44">PICKIT 2</text>
<text x="41.2" y="53.4">TP1</text>
<text x="95.9" y="54">100R</text>
<text x="95.9" y="48.3">R2</text>
<text x="80.9" y="57.9">C3</text>
<text x="90.7" y="59.8">DNP</text>
<text x="90.7" y="56.9">D1</text>
<text x="103.6" y="56.5">C2</text>
<text x="80.9" y="60.8">DNP</text>
<text x="100.8" y="60.8">0.001uF</text>
<text x="41.2" y="67.6">TP2</text>
<text x="385.2" y="86.6">R3</text>
<text x="371.8" y="95.1">TP3</text>
<text x="385.2" y="92.3">20.0K</text>
<text x="401.6" y="100">R4</text>
<text x="401.6" y="102.8">20.0K</text>
<text x="105.3" y="112.8">1K</text>
<text x="105.3" y="109.9">R5</text>
<text x="136.5" y="109.3">PIC16F1783-I/SS</text>
<text x="388.6" y="109.1">C4</text>
<text x="388.6" y="111.9">0.1µF</text>
<text x="54.3" y="118.4">47K</text>
<text x="54.3" y="115.6">R6</text>
<text x="354.8" y="119.3">P3</text>
<text x="59.4" y="136.3">R8</text>
<text x="174.8" y="136.9">20.0K</text>
<text x="174.8" y="134.1">R7</text>
<text x="242.4" y="136.1">Red</text>
<text x="242.4" y="133.2">D2</text>
<text x="260.8" y="133.2">D3</text>
<text x="260.8" y="136.1">Green</text>
<text x="174.8" y="148.3">R9</text>
<text x="163.2" y="153.1">0.47µF</text>
<text x="163.2" y="150.3">C5</text>
<text x="174.8" y="151.1">20.0K</text>
<text x="241.4" y="155.4">R10</text>
<text x="259.8" y="155.4">R11</text>
<text x="241.4" y="158.2">200R</text>
<text x="259.8" y="158.2">200R</text>
<text x="346.3" y="163.3">BREADBOARD</text>
<text x="352" y="166.2">AREA</text>
<text x="103.9" y="225.8">P1</text>
<text x="170.5" y="227.2">P2</text>
<text x="219.9" y="227.5">BMP4</text>
<text x="219.9" y="238.9">BMP1</text>
<text x="219.9" y="250.3">BMP2</text>
<text x="219.9" y="261.6">BMP3</text>
</g>
</svg>
